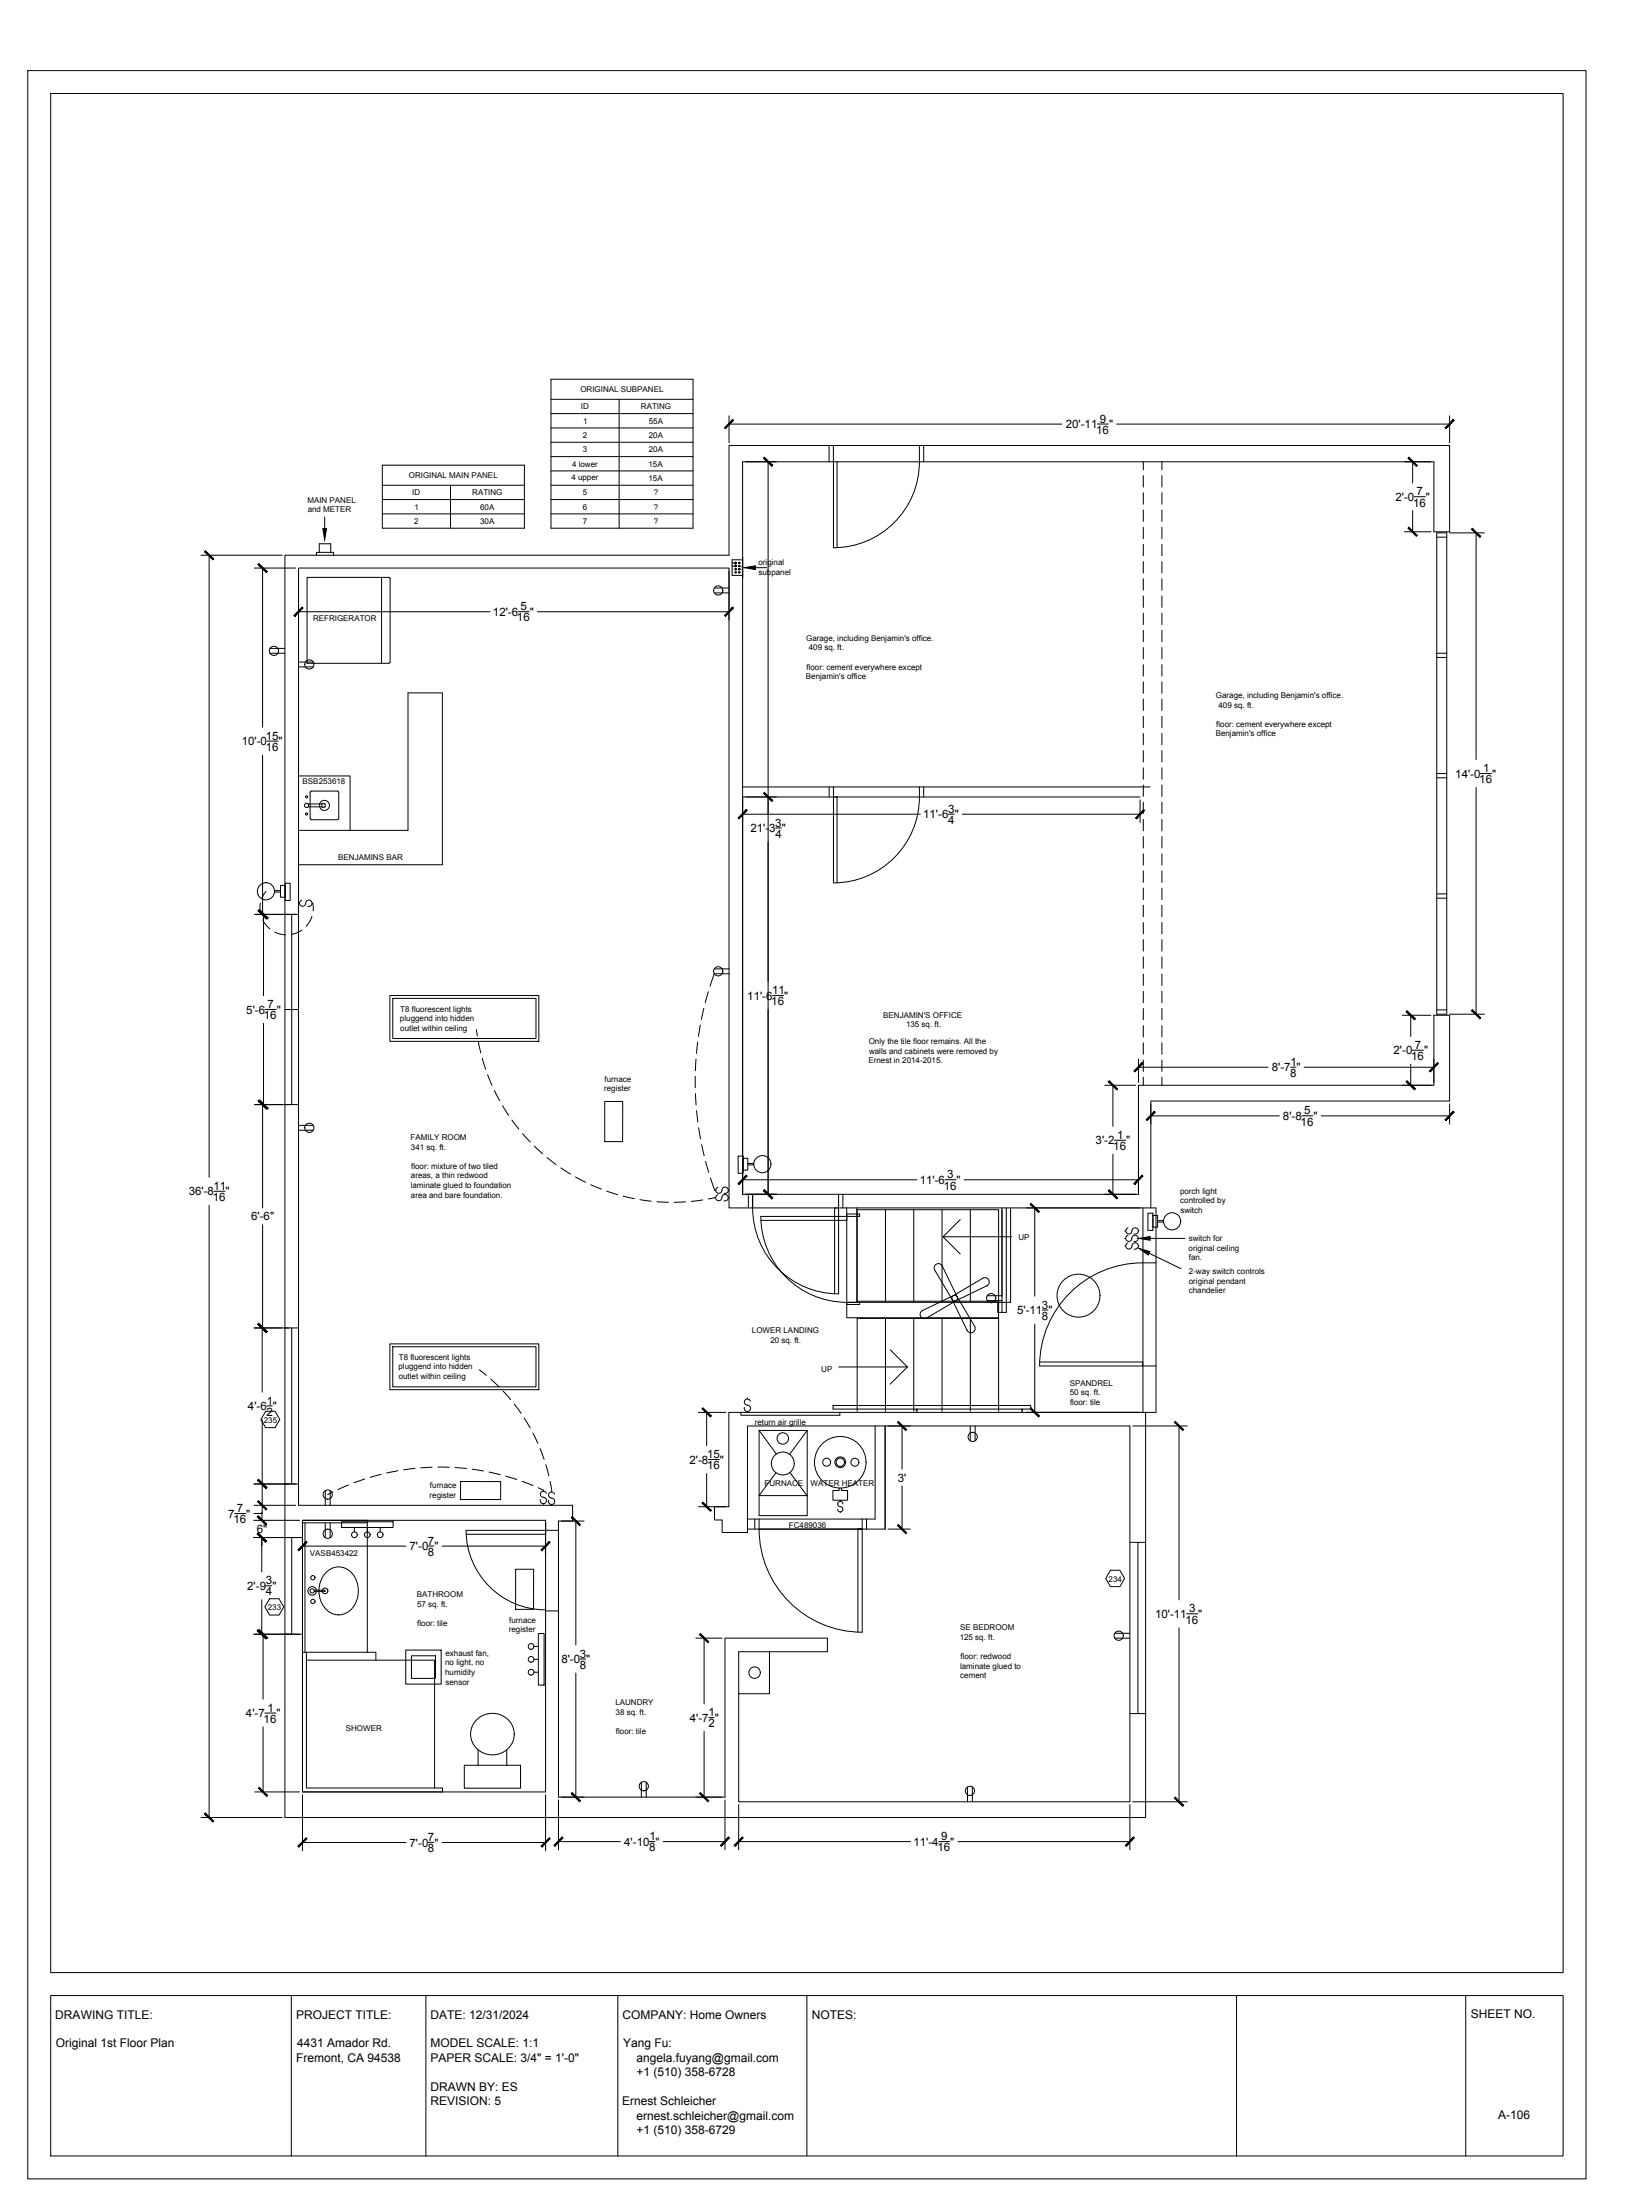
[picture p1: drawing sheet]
<svg xmlns="http://www.w3.org/2000/svg" width="914mm" height="1219mm" viewBox="0 0 914 1219" stroke-linecap="round" stroke-linejoin="round" font-family="sans-serif">
<!-- layer: A-101-Floorplan-1st-floor -->
<g fill="none" stroke="#000" stroke-width=".55">
<path d="M305 210h79v83h-79zM305 221h79M305 229h79M305 237h79M343 221v72M212 258h79v35h-79zM305 245h79M305 253h79M459 247v9M462 247v9h-50v406M464 256v47M510 247a52 52 0 0 1-10 38 48 48 0 0 1-38 19"/>
<path d="M512 247v9M634 256v4M644 256v4M212 269h79M212 277h79M250 269v24M305 269h79M305 277h79M305 261h79M634 264v6M634 273v6M644 264v6"/>
<path d="M644 273v6M180 287v6M212 285h79M305 285h79M634 283v6M634 292v7M644 283v6M644 292v7M796 295h6v267h-6zM796 298h6M165 315h239v354h237v114h-237v52h-8v7h4v7h14v-59h212v209h-217v-84h50v-7h-57v88h-93v-153h8v-9h-152zM170 320h46v47l-46 1z"/>
<path d="M175 308v-2h10v2M177 306v-5h6v5M211 320v48M406 312h2M407 314h1M407 315h1M407 317h1M408 312v2h-2M408 312h.1M408 313v1M408 315v1M408 317v1"/>
<path d="M409 312h1M409 314h1M409 315h1M409 317h1M410 312h.1M410 313v1M410 315v1M410 317v1M412 310h-6v9h6M419 315h6M462 304v-48h333v39h8v-48h-399v61h-246v699h477v-224M634 302v6"/>
<path d="M634 311v7M644 302v6M644 311v7M396 326h8M396 329h8M634 321v6M634 330v7M634 340v6M644 321v6M644 330v7M644 340v6M150 359h8"/>
<path d="M634 349v7M634 359v6M644 349v7M644 359v6M150 362h8M165 367h9M165 370h9M634 368v7M634 378v6M644 368v7M644 378v6M796 362h6"/>
<path d="M796 364h6M634 387v7M634 397v6M644 387v7M644 397v6M634 406v7M634 416v6M644 406v7M644 416v6M165 430h29v30M172 439h16v15h-16zM412 436h225"/>
<path d="M460 436v6M462 436v53M510 436a48 48 0 0 1-48 53M512 436v6M634 426v6M634 435v6M644 426v6M644 435v6M796 431h6M796 429h6M171 446h7M171 447h7"/>
<path d="M178 446h2v1h-2zM462 442h2v47M632 442h-220v220M634 445v6M634 454v6M644 445v6M644 454v6M165 460h61v-76h19v95h-80M634 464v6M634 473v6M644 464v6M644 473v6"/>
<path d="M147 494l-2 4M152 494h3M155 491h3v6h-3zM158 489h3v10h-3zM167 499a1.7 1.7 0 0 0-1 2 1.7 1.7 0 0 0 2 1 1.7 1.7 0 0 0 1-2 1.8 1.8 0 0 1 3-1 1.8 1.8 0 0 1 1 2 1.8 1.8 0 0 1-2 1M634 483v6M634 492v7M644 483v6M644 492v7M796 495h6M796 498h6M144 501l1 6"/>
<path d="M146 510l4 5M152 516l6 2M158 507h7M162 507v105M165 501h1M167 515l-6 3M173 508l-3 5M173 501l1 4M634 502v6M634 511v7M644 502v6M644 511v7"/>
<path d="M396 537h8M404 540h-8l-3 7M634 521v6M634 530v7M634 540v6M644 521v6M644 530v7M644 540v6M158 559h7M216 552h83v25h-83zM218 553h79v23h-79zM390 559l-1 6"/>
<path d="M393 550l-2 6M634 549v7M634 559v6M644 549v7M644 559v6M796 560h6M264 571l1 3M265 577l1 6M387 577l-1 7M388 568l-1 6M634 568v7M634 578v6"/>
<path d="M644 568v7M644 578v6M267 587l2 6M270 596l3 5M385 596v7M386 587l-1 6M634 587v7M634 597v4M644 587v7M644 597v4M158 612h7M274 604l3 6"/>
<path d="M278 613l4 5M335 610h10v23h-10zM385 606l1 6M386 615l1 7M165 624h9M165 626h9M284 621l4 5M290 628l4 5M296 635l5 4M387 625l1 6M389 634l1 7M303 641l5 4"/>
<path d="M311 647l5 4M319 652l5 3M327 657l6 2M391 644l2 6M394 653l2 7h1M398 658a1.7 1.7 0 0 0-1 2 1.7 1.7 0 0 0 2 1 1.7 1.7 0 0 0 1-2 1.8 1.8 0 0 1 2-1 1.8 1.8 0 0 1 2 2 1.8 1.8 0 0 1-3 1M404 660h.1M409 641h3v9h-3zM412 642h2v6h-2zM414 645h4M414 646h4M336 660l6 2"/>
<path d="M345 663l7 1M355 665l6 1M364 666h6M380 666h-6M389 665l-6 1M397 664h-4M398 662a1.7 1.7 0 0 0-1 2 1.7 1.7 0 0 0 2 1 1.7 1.7 0 0 0 1-2 1.8 1.8 0 0 1 2-1 1.8 1.8 0 0 1 1 2 1.8 1.8 0 0 1-2 1M404 664h.1M412 662h219v-61h164v-38h8v47h-165v59M415 662v7M417 662v7M422 676h47v-2h-47a48 48 0 0 0 47 48"/>
<path d="M465 662v55a48 48 0 0 1-48-48M465 669h-2v48M467 662v7M469 673h7v1h-7zM469 669v53M475 669v53M532 676l-9 9M555 669v58M558 669v58h-5v-5M560 669v53h-91v8h84v-9M633 669v114M636 672h3v10h-3z"/>
<path d="M639 674h2v6h-2zM641 676h4M641 677h4M561 685h-38l9 10M623 686h1M623 682h1M623 691h1M625 685a1.7 1.7 0 0 0-1 2 1.7 1.7 0 0 0 2 1 1.7 1.7 0 0 0 1-2 1.8 1.8 0 0 1 3-1 1.8 1.8 0 0 1 1 2 1.8 1.8 0 0 1-3 1M625 680a1.7 1.7 0 0 0-1 2 1.7 1.7 0 0 0 2 2 1.7 1.7 0 0 0 1-2M625 689a1.7 1.7 0 0 0-1 2 1.7 1.7 0 0 0 2 1 1.7 1.7 0 0 0 1-1M627 682a1.8 1.8 0 0 1 2-2 1.8 1.8 0 0 1 2 3 1.8 1.8 0 0 1-3 1M627 691a1.8 1.8 0 0 1 2-2 1.8 1.8 0 0 1 2 2 1.8 1.8 0 0 1-3 1"/>
<path d="M631 686h.1M631 682h.1M631 691h.1M641 700a58 58 0 0 0-65 57h65M518 704l10 16 8 17M518 704a2.4 2.4 0 0 1 1-3 2.4 2.4 0 0 1 3 1l8 17M530 719l10 16M545 708a2.4 2.4 0 0 1 3 1 2.4 2.4 0 0 1-1 4M545 708l-17 10-17 8M547 713l-17 8-17 10M547 718h8M158 736h7"/>
<path d="M162 736v86M469 722h7v1h-7zM491 731v51M506 731v51M511 726a2.4 2.4 0 0 0-1 4 2.4 2.4 0 0 0 4 0M522 731v51M538 731v51M540 735a2.4 2.4 0 0 1-1 3 2.4 2.4 0 0 1-3-1M547 721h8M216 745h83v25h-83zM218 746h79v23h-79zM266 759l4 3"/>
<path d="M493 748l10 10h-38M503 758l-10 9M576 755h57v2M272 764l5 5M279 771l4 5M285 778l4 5M414 775h.1M416 777a1.7 1.7 0 0 0-2-2 1.7 1.7 0 0 0-1 3 1.7 1.7 0 0 0 2 1 1.8 1.8 0 0 1 1 2 1.8 1.8 0 0 1-2 1 1.8 1.8 0 0 1-1-2M462 779h109v2h-109zM147 782h5l3 5-3 4h-5l-2-4zM291 786l3 5M295 794l3 6"/>
<path d="M411 783v1h54v-1M414 782v1M421 793v47h26v-47M421 793h26l-9 13M421 793l9 13M475 782v-51h78v51M485 790v52h-71M491 790v57h-77M508 781v1M538 790v8M540 790v8M566 781v1"/>
<path d="M567 781v1M202 820l-6 2M211 817l-6 2M221 815l-7 1M230 814l-6 1M239 813h-6M243 813h6M252 813l7 1M262 814l6 1M271 816l6 1M280 818l6 2M299 803l3 6"/>
<path d="M303 812l1 6M430 816l-9 13h26M438 816l9 13M158 822h7M180 826v8M183 826v8M184 827l-2 1M193 823l-6 2M255 821h22v10h-22zM289 821l6 2M298 824l3 2M301 833v1"/>
<path d="M303 828a1.7 1.7 0 0 0-2-2 1.8 1.8 0 0 0-2 3 1.7 1.7 0 0 0 3 1 1.8 1.8 0 0 1 1 2 1.8 1.8 0 0 1-2 1 1.8 1.8 0 0 1-2-2M305 821l1 5M306 826v1M306 834h.1M307 828a1.7 1.7 0 0 0-2-1 1.7 1.7 0 0 0-1 2 1.7 1.7 0 0 0 2 1 1.8 1.8 0 0 1 1 2 1.8 1.8 0 0 1-2 2 1.8 1.8 0 0 1-1-3M465 825v1h-3v5h8v-5h-4v-1M466 831v1M466 838h.1M467 833a1.5 1.5 0 0 0-2-1 1.5 1.5 0 0 0-1 2 1.5 1.5 0 0 0 2 1 1.6 1.6 0 0 1 1 3 1.8 1.8 0 0 1-3-2M158 852h10M162 852v54M168 843h134v150h-134z"/>
<path d="M180 844v8M183 844v8M189 843h29v4h-29zM196 847v2M204 847v2M211 847v2M258 850h44M302 843v5h7M302 848h-44a44 44 0 0 0 44 44M418 842v5M421 847h57h-3v58M421 842v5"/>
<path d="M478 842v63a57 57 0 0 1-57-58M480 842v5M626 855h9M631 855v95M286 870h10v22h-10zM615 870h6l2 5-2 4h-6l-2-4zM149 886h6l2 5-2 4h-6l-2-4zM302 893h7M158 906h10M225 914h19v19h-19zM228 918h13v12h-13zM296 920h2"/>
<path d="M296 912h2M298 905h4v29h-4zM426 915v24h-17M618 908h8M618 905h8M296 927h2M626 950h9M355 988v8M358 988v8M536 990v9M539 990v9"/>
<circle cx="408" cy="315" r=".4"/>
<circle cx="408" cy="312" r=".4"/>
<circle cx="408" cy="314" r=".4"/>
<circle cx="408" cy="317" r=".4"/>
<circle cx="410" cy="317" r=".4"/>
<circle cx="410" cy="312" r=".4"/>
<circle cx="410" cy="315" r=".4"/>
<circle cx="410" cy="314" r=".4"/>
<circle cx="398" cy="327" r="2.6"/>
<circle cx="152" cy="361" r="2.6"/>
<circle cx="171" cy="368" r="2.6"/>
<circle cx="170" cy="446" r="1.2"/>
<circle cx="170" cy="451" r=".6"/>
<circle cx="170" cy="442" r=".6"/>
<circle cx="180" cy="446" r="2.8"/>
<circle cx="147" cy="494" r="5"/>
<circle cx="398" cy="538" r="2.6"/>
<circle cx="171" cy="625" r="2.6"/>
<circle cx="422" cy="645" r="5"/>
<circle cx="650" cy="677" r="5"/>
<circle cx="529" cy="719" r="1.6"/>
<circle cx="549" cy="719" r="2.6"/>
<circle cx="598" cy="718" r="12"/>
<circle cx="434" cy="797" r="3"/>
<circle cx="539" cy="796" r="2.6"/>
<circle cx="434" cy="811" r="6"/>
<circle cx="458" cy="810" r="2.2"/>
<circle cx="466" cy="810" r="14"/>
<circle cx="466" cy="810" r="3"/>
<circle cx="466" cy="810" r="2.3"/>
<circle cx="474" cy="810" r="2.2"/>
<circle cx="182" cy="828" r="2.6"/>
<circle cx="182" cy="850" r="2.6"/>
<circle cx="196" cy="851" r="1.6"/>
<circle cx="204" cy="851" r="1.6"/>
<circle cx="211" cy="851" r="1.6"/>
<circle cx="294" cy="912" r="1.6"/>
<circle cx="294" cy="920" r="1.6"/>
<circle cx="620" cy="906" r="2.6"/>
<circle cx="294" cy="927" r="1.6"/>
<circle cx="418" cy="927" r="3"/>
<circle cx="357" cy="990" r="2.6"/>
<circle cx="538" cy="992" r="2.6"/>
</g>
<!-- layer: cabinets-sink-toilet-bar -->
<g fill="none" stroke="#000" stroke-width=".55">
<path d="M168 844v-1h36v73M168 844h36M168 844v72M169 844v72M181 871a10 10 0 0 1 11-2 10 10 0 0 1 6 10 13 13 0 0 1-12 16 14 14 0 0 1-5-24zM174 881h6v1h-6M168 916h2v75h75v2h-77zM170 916h38v4M170 920h71v71M264 953a12 12 0 0 1 18 1 12 12 0 0 1-4 17 12 12 0 0 1-15-3 12 12 0 0 1 1-15zM257 978h31v13h-31zM265 970v8"/>
<path d="M281 970v8"/>
<circle cx="173" cy="874" r="1.2"/>
<circle cx="173" cy="882" r="2.4"/>
<circle cx="173" cy="882" r="1.2"/>
<circle cx="173" cy="887" r="1.2"/>
<circle cx="180" cy="882" r="1.6"/>
</g>
<!-- layer: north-staircase -->
<path d="M475 670h78v51h-78zM491 670v51M506 670v51M522 670v51M538 670v51M491 790v57" fill="none" stroke="#000" stroke-width=".55"/>
<!-- layer: A101-Text -->
<path d="M637 695l17 8M637 686h20" fill="none" stroke="#000" stroke-width=".55"/>
<path d="M631 692l6 2-1 1zM631 686l6-1v2z" fill="#000" stroke="#000" stroke-width=".55"/>
<!-- layer: A-101-Floorplan-1st-floor -->
<path d="M179 293h2l-1 6zM412 315l7-1v2z" fill="#000" stroke="#000" stroke-width=".55"/>
<!-- layer: A101-Dimensions -->
<g fill="none" stroke="#000" stroke-width=".55">
<path d="M404 230v15M404 235h185M608 235h6M619 235h184M803 230v15M413 256h17M426 256v406M778 256h15M783 256v12M784 275h6M778 295h15M783 283v12"/>
<path d="M803 295h20M818 295v126M111 308h45M116 308v345M141 315h23M146 315v88M165 316v28M404 316v28M165 339h107M287 339h6M298 339h106M146 419v88"/>
<path d="M148 411h6M818 436v126M820 429h7M412 443v13M412 451h98M413 442h17M430 459h3M526 451h3M533 451h99M632 443v13M141 507h23M146 507v45"/>
<path d="M147 559h6M428 552h6M146 567v45M777 563h16M782 563v11M803 562h20M631 587v13M631 591h72M715 591h3M723 591h72M782 590v11M783 582h6"/>
<path d="M795 587v13M141 612h19M146 612v57M612 601h17M617 601v23M638 612v11M638 618h71M721 618h7M732 618h71M777 601h16M803 612v11M617 640v22"/>
<path d="M618 632h6M412 649v11M412 654h96M524 654h6M534 654h97M631 649v11M116 668v339M119 660h6M146 679v57M413 662h17M569 669h63M573 669v49"/>
<path d="M612 662h17M141 736h19M145 736v35M573 734v49M578 726h3M148 779h3M145 787v52h-4M387 783h15M392 783v18M492 790h12M500 790v24M569 783h63"/>
<path d="M628 790h30M653 790v97M392 817v18M393 809h6M130 839h6M141 822h23M141 834h23M145 838v5M387 835h15M500 823v24M140 852h26M141 843h25"/>
<path d="M145 852v19M145 852v5M168 844v17M168 857h57M237 857h3M245 857h57M302 844v17M311 843h13M319 843v69M492 847h12M147 879h4M145 887v19"/>
<path d="M658 894h6M140 906h26M146 906v36M322 919h3M386 908h14M390 908v36M653 902v97M319 927v69M146 957v36M147 949h6M390 960v36M393 952h3"/>
<path d="M141 993h25M168 995v31M302 995v31M309 998v27M311 996h13M386 996h14M402 998v27M628 999h30M111 1007h45M409 1000v25M626 1000v25M168 1021h57"/>
<path d="M237 1021h3M245 1021h57M309 1021h35M360 1021h3M368 1021h34M409 1021h96M520 1021h6M531 1021h95"/>
</g>
<g fill="#000" stroke="#000" stroke-width=".55">
<path d="M406 232l-4 6 5-5zM406 232l-4 6-1-1z"/>
<path d="M801 237v1l4-6zM805 232l1 1-5 5z"/>
<path d="M423 254l5 4zM423 254l1-1 4 5z"/>
<path d="M780 254l5 4zM780 254l1-1 4 5z"/>
<path d="M781 292l-1 1 5 4zM780 293l5 4z"/>
<path d="M815 293l5 5 1-1zM815 293h1l5 4z"/>
<path d="M113 306l5 4zM114 305l4 5-5-4z"/>
<path d="M143 313l5 4zM143 313v-1l5 5z"/>
<path d="M167 336l-4 6 5-5zM167 336l-4 6v-1z"/>
<path d="M401 341l1 1 4-6zM406 336l1 1-5 5z"/>
<path d="M414 449l-4 5 4-5zM409 453l5-4-4 5z"/>
<path d="M423 440l5 4zM423 440l1-1 4 5z"/>
<path d="M629 453l1 1 4-5zM634 449l-4 5z"/>
<path d="M143 505l5 4-5-5zM143 505l5 4z"/>
<path d="M144 505l4 4h1zM144 505v-1l5 5z"/>
<path d="M816 560h-1l6 4zM815 560l6 4-1 1z"/>
<path d="M779 561l5 4zM779 561l1-1 4 5z"/>
<path d="M633 589l-4 5 4-5zM633 589l-4 5h-1z"/>
<path d="M780 599h-1l5 4zM779 599l5 4v1z"/>
<path d="M792 594h1l4-5zM797 589l-4 5z"/>
<path d="M144 610l5 4-5-4zM144 610l5 4-1 1z"/>
<path d="M143 610l5 5v-1zM143 610l5 4z"/>
<path d="M614 599l5 5v-1zM614 599h1l4 4z"/>
<path d="M640 616l-4 5 4-5zM640 616l-4 5-1-1z"/>
<path d="M801 620v1l4-5zM805 616h1l-5 5z"/>
<path d="M414 651l-4 5 4-4zM414 651l-4 5h-1z"/>
<path d="M424 659l-1 1 5 4zM423 660l5 4z"/>
<path d="M424 659l-1 1 5 4zM423 660l5 4z"/>
<path d="M615 659l-1 1 5 4zM614 660l5 4z"/>
<path d="M628 656h1l4-5zM633 651v1l-4 4z"/>
<path d="M571 667l4 5 1-1zM571 667l5 4-5-4z"/>
<path d="M143 733v1l5 4zM143 734l5 4z"/>
<path d="M143 734l4 4h1zM143 734v-1l5 5z"/>
<path d="M389 781l5 4zM389 781l1-1 4 5z"/>
<path d="M497 788l5 5v-1zM497 788h1l4 4z"/>
<path d="M571 780v1l5 4zM571 781l5 4h-1z"/>
<path d="M651 788l4 5 1-1zM651 788l5 4z"/>
<path d="M143 820l5 4zM143 820l5 4-1 1z"/>
<path d="M143 832l5 4zM143 832l5 4-1 1z"/>
<path d="M143 820l4 5 1-1zM143 820l5 4z"/>
<path d="M390 832l-1 1 5 4zM389 833l5 4v1z"/>
<path d="M143 840l5 5zM143 840l5 5h-1z"/>
<path d="M143 850l4 5 1-1zM143 850l5 4z"/>
<path d="M143 850l4 5 1-1zM143 850l5 4z"/>
<path d="M170 854l-4 5 4-4zM170 854l-4 5h-1z"/>
<path d="M300 859l4-5zM304 854l1 1-5 4z"/>
<path d="M317 841l4 4h1zM317 841v-1l5 5z"/>
<path d="M497 845l5 4-4-4zM497 845l5 4v1z"/>
<path d="M143 904l5 4-5-5zM143 904l5 4h-1z"/>
<path d="M143 904l5 4zM143 904l1-1 4 5z"/>
<path d="M388 906l4 4h1zM388 906v-1l5 5z"/>
<path d="M144 991h-1l5 4zM143 991l5 4v1z"/>
<path d="M317 993v1l5 4zM317 994l5 4h-1z"/>
<path d="M388 993v1l5 4zM388 994l5 4h-1z"/>
<path d="M651 996l5 5-5-5zM651 996l5 5h-1z"/>
<path d="M114 1005h-1l5 4zM113 1005l5 4v1z"/>
<path d="M170 1019l-4 5 4-5zM170 1019l-4 5-1-1z"/>
<path d="M312 1018l-5 5 5-4zM312 1018l-5 5z"/>
<path d="M411 1018l-4 5 5-4zM411 1018l-4 5z"/>
<path d="M300 1023v1l4-5zM304 1019h1l-5 5z"/>
<path d="M399 1023h1l4-5zM404 1018v1l-4 4z"/>
<path d="M624 1023l4-5zM628 1018l1 1-5 4z"/>
</g>
<!-- layer: 00-page-edge -->
<path d="M15 39h864v1168h-864zM28 52h838v1041h-838z" fill="none" stroke="#000" stroke-width=".55"/>
<!-- layer: Title Block -->
<path d="M28 1106h838v89h-838zM161 1106v89M236 1106v89M342 1106v89M447 1106v89M685 1106v89M812 1106v89" fill="none" stroke="#000" stroke-width=".55"/>
<g font-size="6.7">
<text x="31" y="1119">DRAWING TITLE:</text>
<text x="164" y="1119">PROJECT TITLE:</text>
<text x="239" y="1119">DATE: 12/31/2024</text>
<text x="345" y="1119">COMPANY: Home Owners</text>
<text x="450" y="1119">NOTES:</text>
<text x="815" y="1119">SHEET NO.</text>
<text x="31" y="1135">Original 1st Floor Plan</text>
<text x="165" y="1135">4431 Amador Rd.</text>
<text x="239" y="1135">MODEL SCALE: 1:1</text>
<text x="345" y="1135">Yang Fu:</text>
<text x="164" y="1143">Fremont, CA 94538</text>
<text x="239" y="1143">PAPER SCALE: 3/4&quot; = 1'-0&quot;</text>
<text x="353" y="1143">angela.fuyang@gmail.com</text>
<text x="353" y="1151">+1 (510) 358-6728</text>
<text x="239" y="1159">DRAWN BY: ES</text>
<text x="239" y="1167">REVISION: 5</text>
<text x="345" y="1167">Ernest Schleicher</text>
<text x="353" y="1175">ernest.schleicher@gmail.com</text>
<text x="830" y="1174">A-106</text>
<text x="353" y="1183">+1 (510) 358-6729</text>
</g>
<g font-size="6.4">
<text x="591" y="237">20'-11</text>
<text x="609" y="234">9</text>
<text x="615" y="237">&quot;</text>
<text x="607" y="240">16</text>
<text x="785" y="275">7</text>
<text x="773" y="278">2'-0</text>
<text x="783" y="281">16</text>
<text x="790" y="278">&quot;</text>
<text x="273" y="341">12'-6</text>
<text x="288" y="338">5</text>
<text x="294" y="341">&quot;</text>
<text x="286" y="344">16</text>
<text x="134" y="413">10'-0</text>
<text x="147" y="410">15</text>
<text x="154" y="413">&quot;</text>
<text x="147" y="416">16</text>
<text x="806" y="431">14'-0</text>
<text x="822" y="428">1</text>
<text x="827" y="431">&quot;</text>
<text x="820" y="434">16</text>
<text x="512" y="453">11'-6 &quot;</text>
<text x="525" y="450">3</text>
<text x="416" y="461">21'-3 &quot;</text>
<text x="430" y="458">3</text>
<text x="526" y="457">4</text>
<text x="430" y="464">4</text>
<text x="428" y="551">11</text>
<text x="414" y="554">11'-6</text>
<text x="427" y="557">16</text>
<text x="435" y="554">&quot;</text>
<text x="136" y="562">5'-6</text>
<text x="148" y="559">7</text>
<text x="153" y="562">&quot;</text>
<text x="146" y="565">16</text>
<text x="784" y="581">7</text>
<text x="772" y="584">2'-0</text>
<text x="782" y="587">16</text>
<text x="789" y="584">&quot;</text>
<text x="705" y="594">8'-7 &quot;</text>
<text x="715" y="591">1</text>
<text x="715" y="597">8</text>
<text x="723" y="618">5</text>
<text x="711" y="621">8'-8</text>
<text x="721" y="624">16</text>
<text x="728" y="621">&quot;</text>
<text x="607" y="634">3'-2</text>
<text x="619" y="631">1</text>
<text x="624" y="634">&quot;</text>
<text x="617" y="637">16</text>
<text x="525" y="653">3</text>
<text x="118" y="659">11</text>
<text x="510" y="656">11'-6</text>
<text x="523" y="659">16</text>
<text x="530" y="656">&quot;</text>
<text x="105" y="662">36'-8</text>
<text x="118" y="666">16</text>
<text x="125" y="662">&quot;</text>
<text x="139" y="676">6'-6&quot;</text>
<text x="577" y="725">3</text>
<text x="564" y="728">5'-11 &quot;</text>
<text x="577" y="731">8</text>
<text x="148" y="778">1</text>
<text x="137" y="781">4'-6 &quot;</text>
<text x="148" y="784">2</text>
<text x="392" y="808">15</text>
<text x="382" y="811">2'-8</text>
<text x="392" y="814">16</text>
<text x="399" y="811">&quot;</text>
<text x="498" y="821">3'</text>
<text x="131" y="838">7</text>
<text x="127" y="841">7</text>
<text x="129" y="844">16</text>
<text x="136" y="841">&quot;</text>
<text x="142" y="850">6&quot;</text>
<text x="237" y="856">7</text>
<text x="227" y="859">7'-0 &quot;</text>
<text x="237" y="862">8</text>
<text x="137" y="881">2'-9 &quot;</text>
<text x="147" y="878">3</text>
<text x="147" y="884">4</text>
<text x="659" y="894">3</text>
<text x="640" y="897">10'-11</text>
<text x="657" y="900">16</text>
<text x="664" y="897">&quot;</text>
<text x="311" y="922">8'-0 &quot;</text>
<text x="321" y="919">3</text>
<text x="321" y="925">8</text>
<text x="136" y="952">4'-7</text>
<text x="148" y="949">1</text>
<text x="153" y="952">&quot;</text>
<text x="393" y="951">1</text>
<text x="146" y="955">16</text>
<text x="382" y="954">4'-7 &quot;</text>
<text x="393" y="957">2</text>
<text x="360" y="1020">1</text>
<text x="522" y="1020">9</text>
<text x="227" y="1023">7'-0 &quot;</text>
<text x="237" y="1020">7</text>
<text x="346" y="1023">4'-10 &quot;</text>
<text x="360" y="1026">8</text>
<text x="506" y="1023">11'-4</text>
<text x="527" y="1023">&quot;</text>
<text x="237" y="1026">8</text>
<text x="520" y="1026">16</text>
</g>
<g font-size="4.4">
<text x="322" y="217">ORIGINAL SUBPANEL</text>
<text x="322" y="227">ID</text>
<text x="355" y="227">RATING</text>
<text x="323" y="235">1</text>
<text x="360" y="235">55A</text>
<text x="323" y="243">2</text>
<text x="360" y="243">20A</text>
<text x="323" y="251">3</text>
<text x="360" y="251">20A</text>
<text x="317" y="259">4 lower</text>
<text x="359" y="259">15A</text>
<text x="227" y="265">ORIGINAL MAIN PANEL</text>
<text x="317" y="266">4 upper</text>
<text x="359" y="267">15A</text>
<text x="228" y="274">ID</text>
<text x="262" y="274">RATING</text>
<text x="323" y="274">5</text>
<text x="362" y="274">?</text>
<text x="170" y="279">MAIN PANEL</text>
<text x="171" y="284">and METER</text>
<text x="230" y="282">1</text>
<text x="266" y="282">60A</text>
<text x="323" y="282">6</text>
<text x="362" y="282">?</text>
<text x="230" y="290">2</text>
<text x="266" y="290">30A</text>
<text x="323" y="290">7</text>
<text x="362" y="290">?</text>
<text x="420" y="313">original</text>
<text x="420" y="318">subpanel</text>
<text x="173" y="344">REFRIGERATOR</text>
<text x="447" y="355">Garage, including Benjamin's office.</text>
<text x="448" y="360">409 sq. ft.</text>
<text x="447" y="371">floor: cement everywhere except</text>
<text x="447" y="376">Benjamin's office</text>
<text x="674" y="387">Garage, including Benjamin's office.</text>
<text x="675" y="392">409 sq. ft.</text>
<text x="674" y="403">floor: cement everywhere except</text>
<text x="674" y="408">Benjamin's office</text>
<text x="168" y="435">BSB253618</text>
<text x="187" y="476">BENJAMINS BAR</text>
<text x="222" y="561">T8 fluorescent lights</text>
<text x="489" y="564">BENJAMIN'S OFFICE</text>
<text x="222" y="566">pluggend into hidden</text>
<text x="502" y="569">135 sq. ft.</text>
<text x="222" y="571">outlet within ceiling</text>
<text x="481" y="579">Only the tile floor remains. All the</text>
<text x="482" y="584">walls and cabinets were removed by</text>
<text x="481" y="589">Ernest in 2014-2015.</text>
<text x="335" y="599">furnace</text>
<text x="335" y="605">register</text>
<text x="228" y="632">FAMILY ROOM</text>
<text x="228" y="637">341 sq. ft.</text>
<text x="228" y="648">floor: mixture of two tiled</text>
<text x="228" y="653">areas, a thin redwood</text>
<text x="228" y="658">laminate glued to foundation</text>
<text x="228" y="664">area and bare foundation.</text>
<text x="654" y="661">porch light</text>
<text x="654" y="667">controlled by</text>
<text x="654" y="672">switch</text>
<text x="564" y="687">UP</text>
<text x="659" y="688">switch for</text>
<text x="659" y="693">original ceiling</text>
<text x="659" y="698">fan.</text>
<text x="659" y="706">2-way switch controls</text>
<text x="659" y="711">original pendant</text>
<text x="659" y="717">chandelier</text>
<text x="417" y="739">LOWER LANDING</text>
<text x="427" y="744">20 sq. ft.</text>
<text x="221" y="754">T8 fluorescent lights</text>
<text x="221" y="759">pluggend into hidden</text>
<text x="455" y="760">UP</text>
<text x="221" y="764">outlet within ceiling</text>
<text x="593" y="768">SPANDREL</text>
<text x="593" y="773">50 sq. ft.</text>
<text x="593" y="779">floor: tile</text>
<text x="146" y="788">235</text>
<text x="418" y="790">return air grille</text>
<text x="238" y="825">furnace</text>
<text x="424" y="823">FURNACE</text>
<text x="449" y="823">WATER HEATER</text>
<text x="238" y="830">register</text>
<text x="437" y="847">FC489036</text>
<text x="172" y="862">VASB453422</text>
<text x="614" y="877">234</text>
<text x="231" y="885">BATHROOM</text>
<text x="148" y="892">233</text>
<text x="231" y="891">57 sq. ft.</text>
<text x="282" y="899">furnace</text>
<text x="231" y="901">floor: tile</text>
<text x="282" y="905">register</text>
<text x="532" y="903">SE BEDROOM</text>
<text x="532" y="909">125 sq. ft.</text>
<text x="247" y="918">exhaust fan,</text>
<text x="247" y="923">no light, no</text>
<text x="532" y="919">floor: redwood</text>
<text x="247" y="928">humidity</text>
<text x="532" y="925">laminate glued to</text>
<text x="247" y="934">sensor</text>
<text x="532" y="930">cement</text>
<text x="341" y="945">LAUNDRY</text>
<text x="341" y="950">38 sq. ft.</text>
<text x="192" y="959">SHOWER</text>
<text x="341" y="961">floor: tile</text>
</g>
<g font-size="1.1">
<text x="406" y="313">1</text>
<text x="406" y="316">5</text>
<text x="406" y="318">7</text>
<text x="410" y="312">2</text>
<text x="410" y="314">4a</text>
<text x="410" y="316">4b</text>
<text x="410" y="318">6</text>
</g>
</svg>
